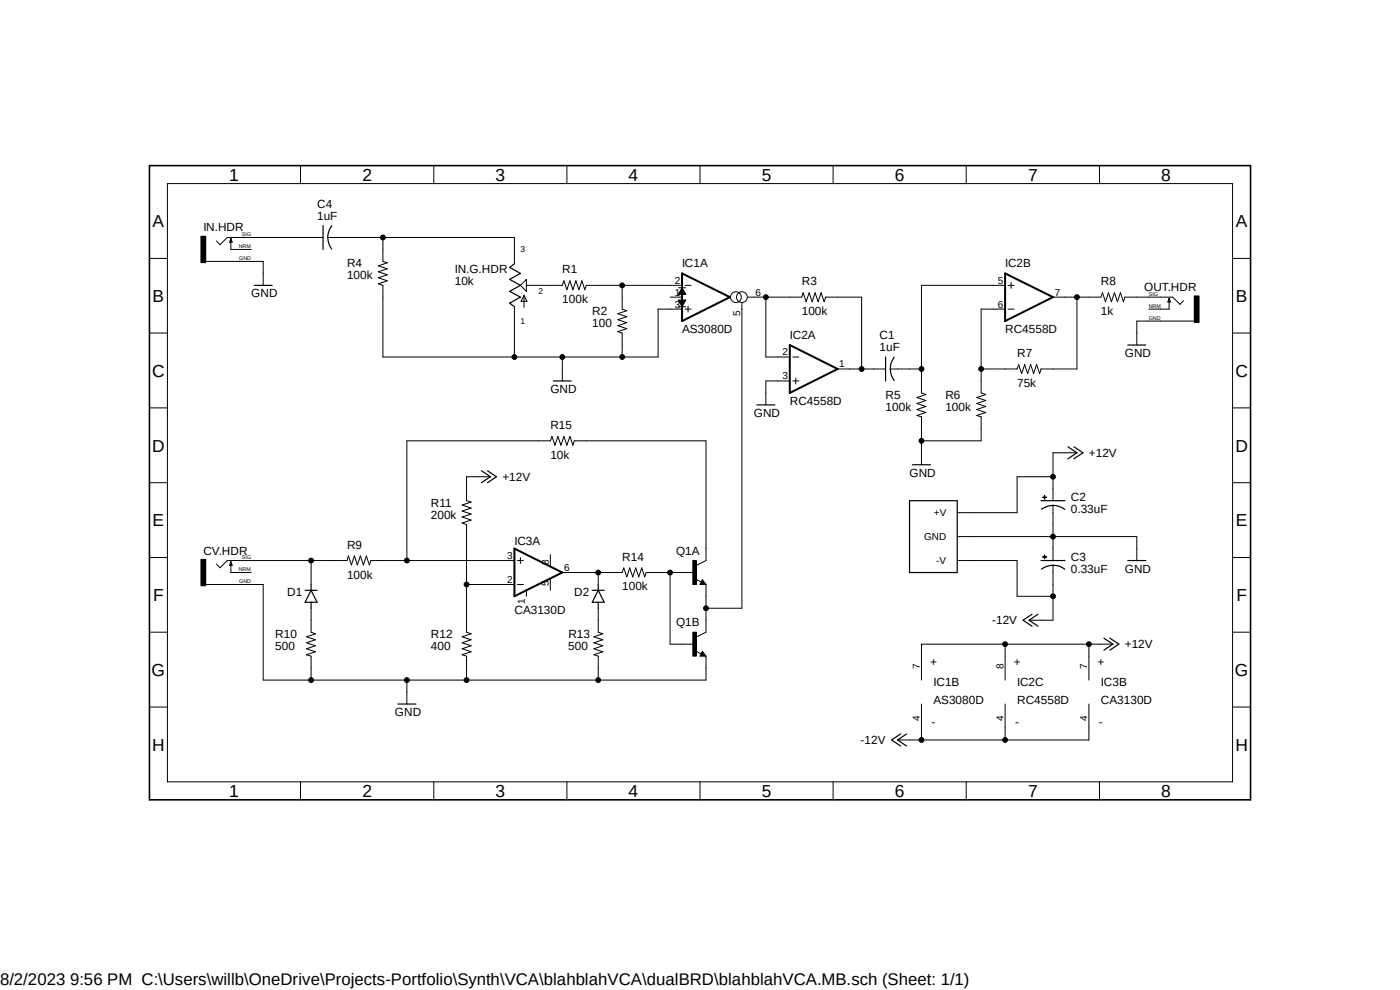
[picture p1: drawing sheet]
<svg xmlns="http://www.w3.org/2000/svg" width="297mm" height="210mm" viewBox="0 0 297 210" stroke-linecap="round" stroke-linejoin="round" font-family="sans-serif">
<path d="M31.4 34.8l234.2 135.2M265.6 34.8l-234.2 135.2" fill="none" stroke="#fff" stroke-width=".21"/>
<g fill="none" stroke="#000" stroke-width=".21">
<path d="M35.5 38.9h226v127h-226zM63.8 35.1v3.8M92 35.1v3.8M120.3 35.1v3.8M148.5 35.1v3.8M176.7 35.1v3.8M205 35.1v3.8M233.3 35.1v3.8M31.7 54.8h3.8M42.6 50.1h1v5.6h-1zM43.6 55.5h12.2v5M49 50.6v2.3h4.3"/>
<path d="M68.5 50.4h-20.3l-1.5 1.5-.8-.8M69.6 50.4h39.5v5.6M81.2 50.4v5.1l1 .3-1.9 .6 1.9 .6-1.9 .7 1.9 .6-1.9 .6 1.9 .7-1.9 .6 .9 .3v15.2h58.4v-10.1h5.1M111.7 59.3v2.5l-1.3-1.3zM214.5 59.9v1.3M261.5 54.8h3.8M31.7 70.7h3.8M109.1 65.1v10.6M111.2 62.7v2.5M111.2 62.7l.6 1.2h-1.3zM111.7 60.5h7.6l.3-.9 .7 1.9 .6-1.9 .6 1.9 .7-1.9 .6 1.9 .6-1.9 .7 1.9 .3-1h20.3M119.3 75.7v5.1"/>
<path d="M132 60.5v5.1l1 .3-1.9 .6 1.9 .7-1.9 .6 1.9 .7-1.9 .6 1.9 .6-1.9 .7 .9 .3v5M142.2 63h2.5M143.9 61h1.6M143.9 65.1h1.6M145.3 60.5h1.3M145.3 65.6h1.3M146 64.9v1.3M157.4 64.2v64.8h-7.6M158.7 63h11.4l.3-.9 .6 1.9 .7-1.9 .6 1.9 .6-1.9 .7 1.9 .6-1.9 .6 1.9 .4-1h7.6v15.3M162.5 63v12.7h5.1M168.2 75.7h1.3M177.7 78.3h10.2"/>
<path d="M188.9 78.3h6.6M213.2 60.5h-17.7v22.9l.9 .3-1.9 .6 1.9 .7-1.9 .6 1.9 .6-1.9 .7 1.9 .6-1.9 .6 1 .3v10.2M213.2 65.6h-5v17.8l.9 .3-1.9 .6 1.9 .7-1.9 .6 1.9 .6-1.9 .7 1.9 .6-1.9 .6 1 .3v5.1h-12.7M213.9 60.5h1.2M213.9 65.6h1.2M223.4 63h10.2l.3-.9 .6 1.9 .7-1.9 .6 1.9 .6-1.9 .7 1.9 .6-1.9 .6 1.9 .3-1h10.2l1.5 1.6 .8-.8M228.5 63v15.3h-7.6l-.3 .9-.7-1.9-.6 1.9-.6-1.9-.7 1.9-.6-1.9-.7 1.9-.6-1.9-.3 1h-7.6M248 63.3v2.3h-4.3M253.4 62.8h1v5.6h-1zM253.4 68.1h-12.2v5.1M261.5 70.7h3.8M31.7 86.5h3.8"/>
<path d="M167.6 80.8h-5.1v5.1M168.2 80.8h1.3M168.8 80.2v1.2M228.5 96.1h-5.1v10.1M261.5 86.5h3.8M31.7 102.4h3.8M31.7 118.3h3.8M42.6 118.7h1v5.5h-1zM49 119.2v2.3h4.3M66 118.9v5.1M86.3 118.9v-25.4h30.5l.3-.9 .6 1.8 .7-1.8 .6 1.8 .6-1.8 .7 1.8 .6-1.8 .6 1.8 .3-.9h28v25.4l-2.1 1M104.1 101.1h-5.1v5.1l.9 .3-1.9 .6 1.9 .7-1.9 .6 1.9 .7-1.9 .6 1.9 .6-1.9 .7 1 .3v22.8l.9 .4-1.9 .6 1.9 .6-1.9 .7 1.9 .6-1.9 .6 1.9 .7-1.9 .6 1 .3v5.1"/>
<path d="M109.1 118.9h-30.4l-.3 .9-.7-1.9-.6 1.9-.6-1.9-.7 1.9-.6-1.9-.7 1.9-.6-1.9-.3 1h-25.4l-1.5 1.5-.8-.7M109.8 118.9h1.2M110.4 118.3v1.2M116.8 117.6v2.6M147 118.9h.7v5.1h-.7zM203.1 113.8h38.1v5.1M203.1 118.9h12.7v7.6h7.6M221.2 105.5h.8zM221.2 118.1l.8 .1zM221.6 105.1l.1 .8zM221.6 117.7l.1 .9zM223.4 101.1h-7.6v7.7h-12.7"/>
<path d="M223.4 107.2v11.7M223.4 119.9v11.7h-5.1M261.5 102.4h3.8M261.5 118.3h3.8M31.7 134.1h3.8M43.6 124h12.2v20.3h94v-5.1M66 129v5.1l.9 .4-1.9 .6 1.9 .6-1.9 .7 1.9 .6-1.9 .6 1.9 .7-1.9 .6 1 .3v5.1M99 124h10.1M109.8 124h1.2M111.7 125.2v1.3M116.8 122.7v2.5M119.3 121.5h12.7l.3-1 .7 1.9 .6-1.9 .6 1.9 .7-1.9 .6 1.9 .6-1.9 .7 1.9 .3-.9h10.1"/>
<path d="M126.9 129v5.1l1 .4-1.9 .6 1.9 .6-1.9 .7 1.9 .6-1.9 .6 1.9 .7-1.9 .6 .9 .3v5.1M126.9 121.5v2.5M142.2 121.5v15.2h5M147 134.1h.7v5.1h-.7zM147.5 122.9l1.3 .6M147.5 138.1l1.3 .6M149 123l.8 1h-1.3zM149 138.2l.8 1h-1.3zM149.8 124v10.1l-2.1 1M213.2 136.7v7.6M231 136.7v7.6M236.1 136.7h-40.6v7.6"/>
<path d="M261.5 134.1h3.8M31.7 150h3.8M86.3 144.3v5.1M195.5 149.4v7.6M213.2 149.4v7.6M231 149.4v7.6h-40.6M261.5 150h3.8M63.8 165.9v3.8M92 165.9v3.8M120.3 165.9v3.8M148.5 165.9v3.8M176.7 165.9v3.8"/>
<path d="M205 165.9v3.8M233.3 165.9v3.8"/>
<circle cx="81.2" cy="50.4" r=".51"/>
<circle cx="109.1" cy="75.7" r=".51"/>
<circle cx="119.3" cy="75.7" r=".51"/>
<circle cx="132" cy="75.7" r=".51"/>
<circle cx="132" cy="60.5" r=".51"/>
<circle cx="156.1" cy="63" r="1.14"/>
<circle cx="157.4" cy="63" r="1.14"/>
<circle cx="162.5" cy="63" r=".51"/>
<circle cx="182.8" cy="78.3" r=".51"/>
<circle cx="195.5" cy="78.3" r=".51"/>
<circle cx="208.1" cy="78.3" r=".51"/>
<circle cx="228.5" cy="63" r=".51"/>
<circle cx="195.5" cy="93.5" r=".51"/>
<circle cx="66" cy="118.9" r=".51"/>
<circle cx="86.3" cy="118.9" r=".51"/>
<circle cx="223.4" cy="101.1" r=".51"/>
<circle cx="223.4" cy="113.8" r=".51"/>
<circle cx="99" cy="124" r=".51"/>
<circle cx="126.9" cy="121.5" r=".51"/>
<circle cx="142.2" cy="121.5" r=".51"/>
<circle cx="149.8" cy="129" r=".51"/>
<circle cx="213.2" cy="136.7" r=".51"/>
<circle cx="223.4" cy="126.5" r=".51"/>
<circle cx="231" cy="136.7" r=".51"/>
<circle cx="66" cy="144.3" r=".51"/>
<circle cx="86.3" cy="144.3" r=".51"/>
<circle cx="99" cy="144.3" r=".51"/>
<circle cx="126.9" cy="144.3" r=".51"/>
<circle cx="195.5" cy="157" r=".51"/>
<circle cx="213.2" cy="157" r=".51"/>
</g>
<path d="M144.7 58l10.2 5-10.2 5.1zM213.2 58l10.2 5-10.2 5.1zM167.6 73.2l10.1 5.1-10.1 5.1zM109.1 116.4l10.2 5.1-10.2 5z" fill="none" stroke="#000" stroke-width=".42"/>
<g fill="none" stroke="#000" stroke-width=".25">
<path d="M49 50.6l.2 .8h-.5zM68.5 47.8v5.1M70.4 47.9a4 4 0 0 0 0 4.9M109.1 56l-1 .7 2.3 1.3-2.3 1.3 2.3 1.2-2.3 1.3 2.3 1.2-2.3 1.3 1 .8M53.9 60.5h3.8M143.9 63.7h1.6l-.8 1.2zM144 62.3h1.4M144 63.8h1.4M144.1 62.1h1.2M144.1 64h1.1M144.2 61.9h1M144.2 64.2h1"/>
<path d="M144.4 61.7h.6M144.4 64.4h.6M144.5 61.6h.4M144.5 64.6h.4M144.6 61.3h.2M144.6 64.8h.2M144.7 61.2l.8 1.2h-1.6zM144.7 61.2h.1M187.9 75.7v5.1M189.7 75.8a4 4 0 0 0 0 4.9M239.3 73.2h3.8M248 63.3l.3 .8h-.5z"/>
<path d="M102.2 99.9l1.9 1.2-1.9 1.3M103.4 99.9l1.9 1.2-1.9 1.3M117.4 80.8h3.8M160.6 85.9h3.8M193.6 98.6h3.8M226.6 94.8l1.9 1.3-1.9 1.2M227.8 94.8l1.9 1.3-1.9 1.2M49 119.2l.2 .7h-.5zM193 106.2h10.1v15.3h-10.1zM220.9 106.2h5M220.9 118.9h5M223.4 107.2a4.5 4.5 0 0 1 2.5 .9"/>
<path d="M223.4 107.2a4.4 4.4 0 0 0-2.5 .8M223.4 119.9a4 4 0 0 1 2.5 .8M223.4 119.9a4.4 4.4 0 0 0-2.5 .8M239.3 118.9h3.8M64.7 125.2h2.6M66 125.2l1.3 2.6h-2.6zM66 124v1.2M66 127.8v1.2M125.6 125.2h2.6M126.9 125.2l1.3 2.6h-2.6zM126.9 124v1.2M126.9 127.8v1.2"/>
<path d="M149 123.5l.1 .2h-.3l.2-.5 .5 .7h-.7M149 138.7l.1 .2h-.3l.2-.5 .5 .7h-.7M218.9 130.3l-1.9 1.3 1.9 1.2M220.2 130.3l-1.9 1.3 1.9 1.2M234.2 135.4l1.9 1.3-1.9 1.2M235.5 135.4l1.9 1.3-1.9 1.2M84.4 149.4h3.8M191.1 155.7l-2 1.3 2 1.2M192.3 155.7l-1.9 1.3 1.9 1.2"/>
</g>
<g fill="#000">
<path d="M42.6 50.1h1v5.6h-1z" fill-rule="evenodd"/>
<path d="M253.4 62.8h1v5.6h-1z" fill-rule="evenodd"/>
<path d="M42.6 118.7h1v5.5h-1z" fill-rule="evenodd"/>
<path d="M147 118.9h.7v5.1h-.7z" fill-rule="evenodd"/>
<path d="M221.2 105.5h.8z" fill-rule="evenodd"/>
<path d="M221.2 118.1l.8 .1z" fill-rule="evenodd"/>
<path d="M221.6 105.1l.1 .8z" fill-rule="evenodd"/>
<path d="M221.6 117.7l.1 .9z" fill-rule="evenodd"/>
<path d="M147 134.1h.7v5.1h-.7z" fill-rule="evenodd"/>
<circle cx="81.2" cy="50.4" r=".51"/>
<circle cx="109.1" cy="75.7" r=".51"/>
<circle cx="119.3" cy="75.7" r=".51"/>
<circle cx="132" cy="75.7" r=".51"/>
<circle cx="132" cy="60.5" r=".51"/>
<circle cx="162.5" cy="63" r=".51"/>
<circle cx="182.8" cy="78.3" r=".51"/>
<circle cx="195.5" cy="78.3" r=".51"/>
<circle cx="208.1" cy="78.3" r=".51"/>
<circle cx="228.5" cy="63" r=".51"/>
<circle cx="195.5" cy="93.5" r=".51"/>
<circle cx="66" cy="118.9" r=".51"/>
<circle cx="86.3" cy="118.9" r=".51"/>
<circle cx="223.4" cy="101.1" r=".51"/>
<circle cx="223.4" cy="113.8" r=".51"/>
<circle cx="99" cy="124" r=".51"/>
<circle cx="126.9" cy="121.5" r=".51"/>
<circle cx="142.2" cy="121.5" r=".51"/>
<circle cx="149.8" cy="129" r=".51"/>
<circle cx="213.2" cy="136.7" r=".51"/>
<circle cx="223.4" cy="126.5" r=".51"/>
<circle cx="231" cy="136.7" r=".51"/>
<circle cx="66" cy="144.3" r=".51"/>
<circle cx="86.3" cy="144.3" r=".51"/>
<circle cx="99" cy="144.3" r=".51"/>
<circle cx="126.9" cy="144.3" r=".51"/>
<circle cx="195.5" cy="157" r=".51"/>
<circle cx="213.2" cy="157" r=".51"/>
</g>
<path d="M31.7 35.1h233.6v134.6h-233.6z" fill="none" stroke="#000" stroke-width=".34"/>
<g font-size="3.7">
<text x="48.6" y="38.4">1</text>
<text x="76.9" y="38.4">2</text>
<text x="105.1" y="38.4">3</text>
<text x="133.3" y="38.4">4</text>
<text x="161.6" y="38.4">5</text>
<text x="189.9" y="38.4">6</text>
<text x="218.1" y="38.4">7</text>
<text x="246.3" y="38.4">8</text>
<text x="32.4" y="48.2">A</text>
<text x="262.2" y="48.2">A</text>
<text x="32.4" y="64">B</text>
<text x="262.2" y="64">B</text>
<text x="32.3" y="79.9">C</text>
<text x="262.1" y="79.9">C</text>
<text x="32.3" y="95.8">D</text>
<text x="262.1" y="95.8">D</text>
<text x="32.4" y="111.6">E</text>
<text x="262.2" y="111.6">E</text>
<text x="32.5" y="127.5">F</text>
<text x="262.3" y="127.5">F</text>
<text x="32.2" y="143.4">G</text>
<text x="262" y="143.4">G</text>
<text x="32.3" y="159.2">H</text>
<text x="262.1" y="159.2">H</text>
<text x="48.6" y="169.1">1</text>
<text x="76.9" y="169.1">2</text>
<text x="105.1" y="169.1">3</text>
<text x="133.3" y="169.1">4</text>
<text x="161.6" y="169.1">5</text>
<text x="189.9" y="169.1">6</text>
<text x="218.1" y="169.1">7</text>
<text x="246.3" y="169.1">8</text>
</g>
<text font-size="3.6" x="0" y="208.9">8/2/2023 9:56 PM C:\Users\willb\OneDrive\Projects-Portfolio\Synth\VCA\blahblahVCA\dualBRD\blahblahVCA.MB.sch (Sheet: 1/1)</text>
<g font-size="2.5">
<text x="67.3" y="46.6">1uF</text>
<text x="67.3" y="44">C4</text>
<text x="43.1" y="49.1">IN.HDR</text>
<text x="73.6" y="59.3">100k</text>
<text x="73.6" y="56.7">R4</text>
<text x="96.5" y="58">IN.G.HDR</text>
<text x="119.3" y="58">R1</text>
<text x="144.7" y="56.7">IC1A</text>
<text x="213.2" y="56.7">IC2B</text>
<text x="53.3" y="63.1">GND</text>
<text x="96.5" y="60.5">10k</text>
<text x="119.3" y="64.3">100k</text>
<text x="170.1" y="60.5">R3</text>
<text x="233.6" y="60.5">R8</text>
<text x="242.7" y="61.8">OUT.HDR</text>
<text x="125.6" y="69.4">100</text>
<text x="125.6" y="66.8">R2</text>
<text x="144.7" y="70.7">AS3080D</text>
<text x="167.6" y="71.9">IC2A</text>
<text x="170.1" y="66.8">100k</text>
<text x="186.6" y="71.9">C1</text>
<text x="213.2" y="70.7">RC4558D</text>
<text x="233.6" y="66.8">1k</text>
<text x="186.6" y="74.5">1uF</text>
<text x="215.8" y="75.7">R7</text>
<text x="238.6" y="75.7">GND</text>
<text x="116.8" y="83.4">GND</text>
<text x="215.8" y="82.1">75k</text>
<text x="159.9" y="88.4">GND</text>
<text x="167.6" y="85.9">RC4558D</text>
<text x="187.9" y="87.2">100k</text>
<text x="187.9" y="84.6">R5</text>
<text x="200.6" y="87.2">100k</text>
<text x="200.6" y="84.6">R6</text>
<text x="116.8" y="91">R15</text>
<text x="116.8" y="97.3">10k</text>
<text x="193" y="101.1">GND</text>
<text x="231" y="96.9">+12V</text>
<text x="91.4" y="107.5">R11</text>
<text x="106.6" y="102">+12V</text>
<text x="227.2" y="106.2">C2</text>
<text x="91.4" y="110">200k</text>
<text x="227.2" y="108.8">0.33uF</text>
<text x="43.1" y="117.6">CV.HDR</text>
<text x="73.6" y="116.4">R9</text>
<text x="109.1" y="115.6">IC3A</text>
<text x="132" y="118.9">R14</text>
<text x="143.4" y="117.6">Q1A</text>
<text x="227.2" y="118.9">C3</text>
<text x="73.6" y="122.7">100k</text>
<text x="132" y="125.3">100k</text>
<text x="227.2" y="121.5">0.33uF</text>
<text x="238.6" y="121.5">GND</text>
<text x="60.9" y="126.5">D1</text>
<text x="109.1" y="130.3">CA3130D</text>
<text x="121.8" y="126.5">D2</text>
<text x="58.4" y="137.9">500</text>
<text x="58.4" y="135.4">R10</text>
<text x="91.4" y="137.9">400</text>
<text x="91.4" y="135.4">R12</text>
<text x="120.6" y="137.9">500</text>
<text x="120.6" y="135.4">R13</text>
<text x="143.4" y="132.8">Q1B</text>
<text x="210.5" y="132.5">-12V</text>
<text x="238.6" y="137.5">+12V</text>
<text x="197.3" y="141.4">+</text>
<text x="215.1" y="141.4">+</text>
<text x="232.8" y="141.4">+</text>
<text x="198" y="149.4">AS3080D</text>
<text x="198" y="145.5">IC1B</text>
<text x="215.8" y="149.4">RC4558D</text>
<text x="215.8" y="145.5">IC2C</text>
<text x="233.6" y="149.4">CA3130D</text>
<text x="233.6" y="145.5">IC3B</text>
<text x="83.8" y="151.9">GND</text>
<text x="197.6" y="154.1">-</text>
<text x="215.4" y="154.1">-</text>
<text x="233.1" y="154.1">-</text>
<text x="182.6" y="157.9">-12V</text>
</g>
<g font-size="2.1">
<text x="143.2" y="60.2">2</text>
<text x="143.2" y="65.2">3</text>
<text x="143.2" y="62.7">1</text>
<text x="160.3" y="62.7">6</text>
<text x="211.7" y="65.2">6</text>
<text x="211.7" y="60.2">5</text>
<text x="223.8" y="62.7">7</text>
<text x="157.1" y="67.1" transform="rotate(-90 157.1 67.1)">5</text>
<text x="166" y="75.4">2</text>
<text x="178.1" y="77.9">1</text>
<text x="166" y="80.5">3</text>
<text x="198.1" y="109.5">+V</text>
<text x="107.6" y="118.5">3</text>
<text x="116.4" y="119.8" transform="rotate(-90 116.4 119.8)">8</text>
<text x="196" y="114.6">GND</text>
<text x="198.6" y="119.7">-V</text>
<text x="107.6" y="123.6">2</text>
<text x="116.4" y="124.2" transform="rotate(-90 116.4 124.2)">5</text>
<text x="119.7" y="121.1">6</text>
<text x="111.3" y="128.1" transform="rotate(-90 111.3 128.1)">1</text>
<text x="195.1" y="141.9" transform="rotate(-90 195.1 141.9)">7</text>
<text x="212.9" y="141.9" transform="rotate(-90 212.9 141.9)">8</text>
<text x="230.7" y="141.9" transform="rotate(-90 230.7 141.9)">7</text>
<text x="195.1" y="152.9" transform="rotate(-90 195.1 152.9)">4</text>
<text x="212.9" y="152.9" transform="rotate(-90 212.9 152.9)">4</text>
<text x="230.7" y="152.9" transform="rotate(-90 230.7 152.9)">4</text>
</g>
<g font-size="1.8">
<text x="110.4" y="53.6">3</text>
<text x="114.2" y="62.4">2</text>
<text x="110.4" y="68.7">1</text>
</g>
<g font-size="1.1">
<text x="50.7" y="52.7">NRM</text>
<text x="51.3" y="50.1">SIG</text>
<text x="50.8" y="55.2">GND</text>
<text x="243.7" y="62.8">SIG</text>
<text x="243.7" y="65.3">NRM</text>
<text x="243.7" y="67.9">GND</text>
<text x="51.3" y="118.7">SIG</text>
<text x="50.7" y="121.2">NRM</text>
<text x="50.8" y="123.7">GND</text>
</g>
</svg>
